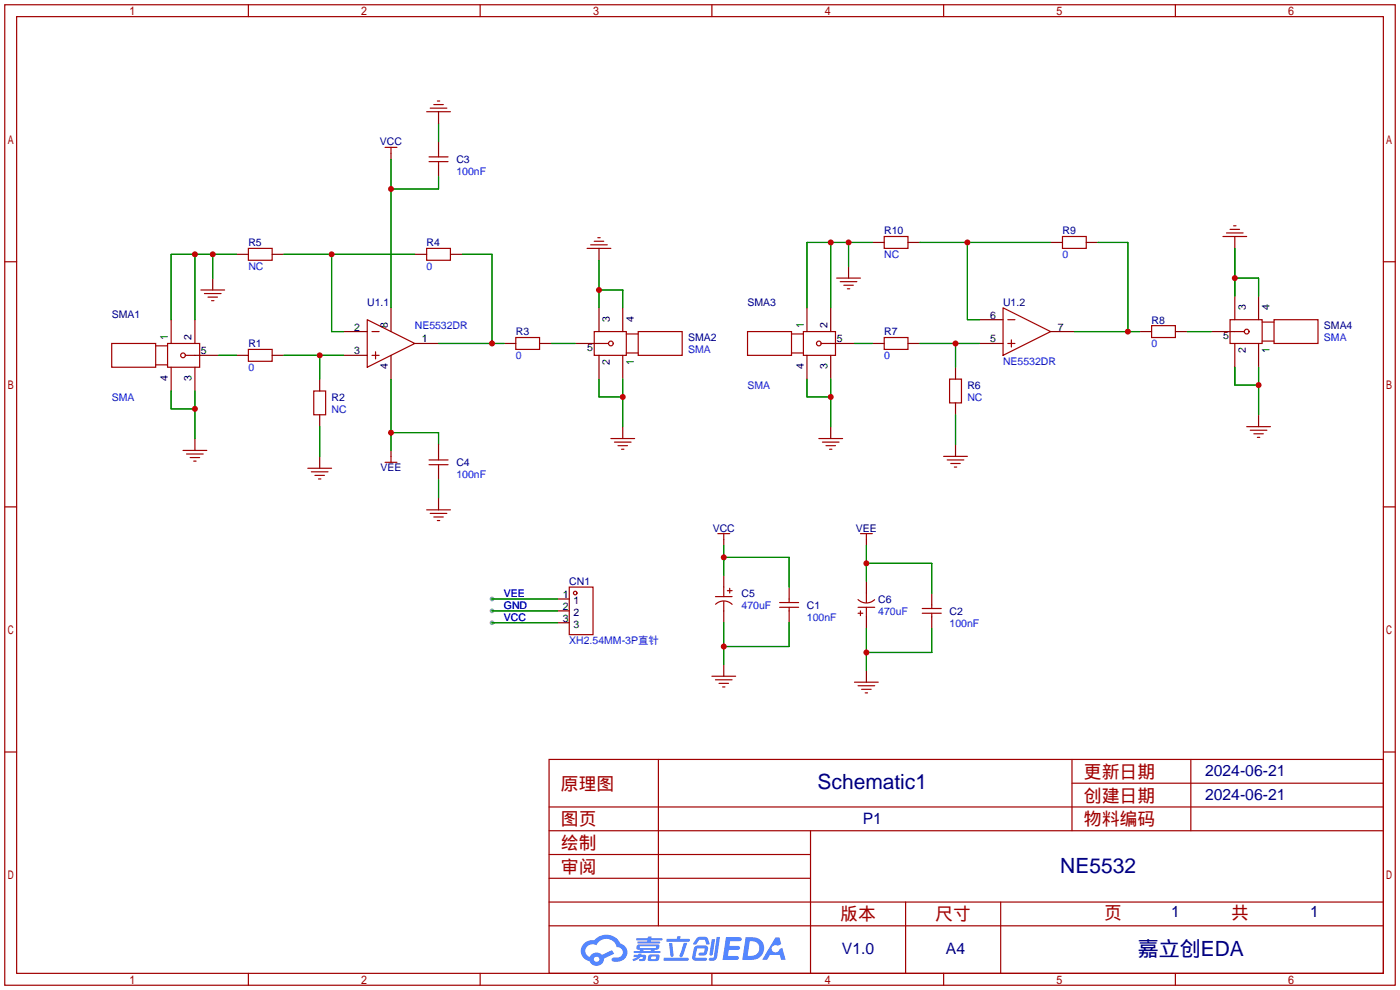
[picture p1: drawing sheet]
<svg xmlns="http://www.w3.org/2000/svg" width="299mm" height="212mm" viewBox="0 0 299 212" stroke-linecap="round" stroke-linejoin="round" font-family="sans-serif">
<g fill="#999">
<circle cx="105.2" cy="128" r=".51"/>
<circle cx="105.2" cy="130.6" r=".51"/>
<circle cx="105.2" cy="133.1" r=".51"/>
</g>
<g fill="none" stroke="#a10000" stroke-width=".25">
<path d="M1 1h297.2v209.6h-297.2zM3.6 3.6h292.1v204.4h-292.1zM53.1 1v2.6M102.6 1v2.6M152.1 1v2.6M201.7 1v2.6M251.2 1v2.6M1 55.9h2.6M295.7 55.9h2.5M1 108.3h2.6M295.7 108.3h2.5M1 160.7h2.6"/>
<path d="M117.3 162.3h178.4v45.7h-178.4zM117.3 177.5h178.4M117.3 172.5h178.4M140.7 162.3v35.6M173.2 177.5v30.5M229.1 162.3v15.2M229.1 167.4h66.6M254.5 162.3v15.2M295.7 160.7h2.5M117.3 182.6h55.9M117.3 197.9h178.4M117.3 192.8h178.4"/>
<path d="M117.3 187.7h55.9M193.5 192.8v15.2M213.9 192.8v15.2M53.1 208v2.6M102.6 208v2.6M152.1 208v2.6M201.7 208v2.6M251.2 208v2.6"/>
</g>
<g fill="#5487ff">
<path d="M155.2 200.3h2.6a.48 .48 0 0 1 .7 .4 .48 .48 0 0 1-.6 .4h-1.8l-.2 1.1h1.9a.43 .43 0 0 1 .4 .4 .43 .43 0 0 1-.5 .4h-1.9l-.2 1.3h1.7a.45 .45 0 0 1 .5 .2 .45 .45 0 0 1-.1 .6h-3.3z"/>
<path d="M165.7 200.3h.9l.4 1.5-.8 .3a.84 .84 0 0 0-1.2 .3 .84 .84 0 0 0 .4 1.1 .84 .84 0 0 0 1.1-.4l.1-.2 .6-.3 .7 2.5h-1l-.2-1h-2.1l-.6 1h-1.1z"/>
<path d="M152.1 200.8h.7l-.5 3.1a.36 .36 0 0 1-.3 .3 .36 .36 0 0 1-.4-.3z"/>
<path d="M153.2 200.2h.7l-.6 4.3a1.13 1.13 0 0 1-1.8 .6l.2-.4h.7l.2-.2z"/>
<path d="M148.9 200.6l.6-.4h1a.77 .77 0 0 1 .9 .5l.3 1-.2 .2h-.5l-.3-.9-.2-.2-1 .1-.7 1-.6-.1-.1-.2z"/>
<path d="M148.4 202.4l.6-.3h1.7a.81 .81 0 0 1 .7 .5 .81 .81 0 0 1-.2 .8 .81 .81 0 0 1-.9 .8h-.7a.32 .32 0 0 1-.3-.3 .32 .32 0 0 1 .4-.3h.7l.2-.9-1.6 .1-.4 1.8 2.2 .1a.32 .32 0 0 1 .3 .4 .32 .32 0 0 1-.4 .2h-2.2l-.5-.3-.1-.5z"/>
<path d="M141.9 204.7h5a.33 .33 0 0 1 .3 .3 .33 .33 0 0 1-.3 .3h-4.9l-.2-.1z"/>
<path d="M146.1 201.5h.8l-.7 2a.98 .98 0 0 1-.7 1.1l-.3-.3z"/>
<path d="M143 201.6h.7l.3 2.5a.34 .34 0 0 1-.3 .4 .34 .34 0 0 1-.4-.3z"/>
<path d="M142.5 200.7h2.1l.3-.6h.6l-.1 .6h1.7a.32 .32 0 0 1 .4 .3 .32 .32 0 0 1-.4 .3h-4.5l-.2-.2z"/>
<path d="M135.5 204.1h.9l.1-.3h.6v.3h.8a.82 .82 0 0 1-.5 1.3h-.8v-.4l.7-.1 .1-.3a.68 .68 0 0 0-1 .4l-1.1 .4-.1-.4 .9-.5h-.7z"/>
<path d="M136 200.5h2.4l.1-.3h.7v.3h2.2l.2 .3-.2 .2h-2.3v.2h1.8l.2 .3-.2 .1h-4.5l-.1-.4h2l.1-.2h-2.3l-.1-.2z"/>
<path d="M159.4 200.3l-.8 4.9h1.7a2.5 2.5 0 0 0 3-2.5 2.5 2.5 0 0 0-3.1-2.4zM160.3 201.1a1.61 1.61 0 0 1 2 1.5 1.61 1.61 0 0 1-1.8 1.7h-.7z"/>
<path d="M136.2 202a.55 .55 0 0 0-.2 .8 .55 .55 0 0 0 .7 .2l.1 .3h-1.3v.3l5.4 .1 .3-.2-.2-.2h-1.2l.2-.3a.7 .7 0 0 0 .8-.3 .7 .7 0 0 0 0-.8l-4.2-.1zM136.8 202.3l3.3-.1 .1 .1-.2 .3h-3.2zM137.5 203h1.7l-.2 .3h-1.4z"/>
<path d="M138.6 204.2a1.05 1.05 0 0 0 0 1.2 2.91 2.91 0 0 0 2.2-.2 .98 .98 0 0 0 0-1.2h-1.6zM139.2 204.5l.9-.1 .1 .4-.2 .2-.8-.1z"/>
<path d="M124.9 201.6a2.23 2.23 0 0 0-.7 2.3 2.23 2.23 0 0 0 1.8 1.6 1.58 1.58 0 0 0 1.8 .9 1.58 1.58 0 0 0 1.3-1.5l2.2-1.1-.5-.7-2.1 1a1.65 1.65 0 0 0-2.7 .4 1.45 1.45 0 0 1-.8-1.9 1.45 1.45 0 0 1 2-.7l.3 .1a2.3 2.3 0 0 1 2.3-1.3 2.3 2.3 0 0 1 2 1.7 1.12 1.12 0 0 1 1.3 1 1.12 1.12 0 0 1-1.1 1.2h-.7a.45 .45 0 0 0-.6 .4 .45 .45 0 0 0 .5 .5 2.21 2.21 0 0 0 2.2-.5 2.21 2.21 0 0 0 .5-2.3 2.13 2.13 0 0 0-1.3-1.1 3.3 3.3 0 0 0-5.6-.7l-1.1 .1zM127 205a.57 .57 0 0 1 1.1 0 .57 .57 0 0 1-1.1 0z"/>
</g>
<g fill="none" stroke="#a10000" stroke-width=".25">
<path d="M82.3 31.5h2.5M83.6 31.5v1.3M91.2 23.9h5.1M91.7 33.5h4.1M91.7 34.5h4.1M91.9 23.1h3.6M92.7 22.4h2M93.5 21.6h.5M93.7 32.8v.7M93.7 34.5v.8M53.1 53.1h5.1v2.5h-5.1zM91.2 53.1h5.1v2.5h-5.1z"/>
<path d="M125.5 53.1h5.1M126.2 52.3h3.6M127 51.6h2M127.8 50.8h.5M178.8 59.4h5.1M189 50.5h5.1v2.6h-5.1zM227.1 50.5h5.1v2.6h-5.1zM261.4 50.5h5M262.1 49.8h3.6M262.9 49h2M263.7 48.3h.5M23.9 73.4h9.4v5.1h-9.4z"/>
<path d="M33.3 73.9h2.5M33.3 78h2.5M35.8 73.4h6.9v5.1h-6.9zM39.6 75.9h2.1M42.9 62h5.1M43.7 62.7h3.5M44.4 63.5h2.1M45.2 64.3h.5M53.1 74.7h5.1v2.5h-5.1zM78.5 68.3l10.1 5.1-10.1 5.1zM79.5 70.9h1.5M79.5 75.9h1.5"/>
<path d="M80.3 75.2v1.5M110.2 72.1h5.1v2.6h-5.1zM127 70.9h6.9v5h-6.9zM128 73.4h2M133.9 75.4h2.5M133.9 71.4h2.5M136.4 70.9h9.4v5h-9.4zM159.8 70.9h9.4v5h-9.4zM169.2 75.4h2.5M169.2 71.4h2.5M171.7 70.9h6.9v5h-6.9zM175.5 73.4h2"/>
<path d="M179.6 60.2h3.5M180.3 61h2.1M181.1 61.7h.5M189 72.1h5.1v2.6h-5.1zM214.4 65.8l10.1 5.1-10.1 5zM215.4 68.3h1.5M215.4 73.4h1.5M216.2 72.6v1.6M246.1 69.6h5.1v2.5h-5.1zM262.9 68.3h6.8v5.1h-6.8zM263.9 70.9h2M269.7 72.9h2.6"/>
<path d="M269.7 68.8h2.6M272.3 68.3h9.4v5.1h-9.4zM39.1 96.3h5.1M39.9 97h3.5M40.6 97.8h2.1M41.4 98.6h.5M67.1 83.6h2.5v5h-2.5zM82.3 98.8h2.5M83.6 97.5v1.3M91.7 99.3h4.1M91.7 98.3h4.1M93.7 97.5v.8"/>
<path d="M93.7 99.3v.8M130.6 93.7h5M131.3 94.5h3.6M132.1 95.2h2M132.8 96h.5M175 93.7h5.1M175.8 94.5h3.5M176.5 95.2h2.1M177.3 96h.5M201.7 97.5h5.1M202.4 98.3h3.6M202.9 81h2.6v5.1h-2.6z"/>
<path d="M203.2 99.1h2M204 99.8h.5M266.4 91.2h5.1M267.2 91.9h3.6M268 92.7h2M268.7 93.5h.5M65.8 100.1h5.1M66.5 100.8h3.6M67.3 101.6h2M68.1 102.4h.5M91.2 109h5.1M91.9 109.7h3.6"/>
<path d="M92.7 110.5h2M93.5 111.3h.5M153.4 114h2.6M154.7 114v1.3M183.9 114h2.5M185.2 114v1.3M121.7 125.5h5v10.1h-5zM152.9 127.5h3.6M152.9 129.1a2.54 2.54 0 0 1 3.6 .1M154.7 125.5v2M154.7 128.5v2.1M155.4 126.2h1.1"/>
<path d="M156 125.7v1M166.6 129.8h4.1M166.6 128.8h4.1M168.7 128v.8M168.7 129.8v.8M183.4 128.1a2.54 2.54 0 0 0 3.5 .1M183.4 129.8h3.5M183.4 131.1h1M183.9 130.6v1M185.2 126.7v2.1M185.2 129.8v2M197.1 131.1h4.1"/>
<path d="M197.1 130h4.1M199.1 129.3v.7M199.1 131.1v.7M152.1 144.5h5.1M152.9 145.3h3.6M153.7 146.1h2M154.4 146.8h.5M182.6 145.8h5.1M183.4 146.6h3.5M184.1 147.3h2.1M184.9 148.1h.5"/>
<circle cx="39.1" cy="75.9" r=".51"/>
<circle cx="130.6" cy="73.4" r=".51"/>
<circle cx="175" cy="73.4" r=".51"/>
<circle cx="266.4" cy="70.9" r=".51"/>
<circle cx="122.9" cy="126.7" r=".38"/>
</g>
<g fill="none" stroke="#870000" stroke-width=".25">
<path d="M83.6 32.8v1.2M93.7 23.9v2.5M93.7 30.2v2.6M93.7 35.3v2.5M45.5 59.4v2.6M50.5 54.4h2.6M58.2 54.4h2.5M88.6 54.4h2.6M96.3 54.4h2.5M128 53.1v2.5M181.4 56.9v2.5M186.4 51.8h2.6"/>
<path d="M194.1 51.8h2.5M224.5 51.8h2.6M232.2 51.8h2.5M263.9 50.5v2.6M36.6 68.3v5.1M36.6 78.5v5.1M41.7 75.9h5M41.7 68.3v5.1M41.7 78.5v5.1M50.5 75.9h2.6M58.2 75.9h2.5M73.4 70.9h5.1"/>
<path d="M73.4 75.9h5.1M83.6 65.8v5.1M83.6 75.9v5.1M88.6 73.4h5.1M107.7 73.4h2.5M115.3 73.4h2.6M122.9 73.4h5.1M128 65.8v5.1M128 75.9v5.1M133.1 65.8v5.1M133.1 75.9v5.1M172.5 65.8v5.1"/>
<path d="M172.5 75.9v5.1M177.5 73.4h5.1M177.5 65.8v5.1M177.5 75.9v5.1M186.4 73.4h2.6M194.1 73.4h2.5M204.2 78.5v2.5M209.3 73.4h5.1M209.3 68.3h5.1M224.5 70.9h5.1M243.6 70.9h2.5M251.2 70.9h2.5"/>
<path d="M258.8 70.9h5.1M263.9 63.2v5.1M263.9 73.4v5.1M269 63.2v5.1M269 73.4v5.1M41.7 93.7v2.6M68.3 81v2.6M68.3 88.6v2.6M68.3 97.5v2.6M83.6 96.3v1.2M93.7 95v2.5M133.1 91.2v2.5"/>
<path d="M177.5 91.2v2.5M204.2 86.1v2.5M204.2 95v2.5M269 88.6v2.6M93.7 100.1v2.5M93.7 106.4v2.6M154.7 115.3v1.3M185.2 115.3v1.3M119.1 128h2.6M119.1 130.6h2.6M119.1 133.1h2.6M154.7 122.9v2.6"/>
<path d="M154.7 130.6v2.5M168.7 125.5v2.5M168.7 130.6v2.5M185.2 124.2v2.5M185.2 131.8v2.6M199.1 126.7v2.6M199.1 131.8v2.6M154.7 142v2.5M185.2 143.3v2.5"/>
</g>
<g fill="none" stroke="#008700" stroke-width=".25">
<path d="M83.6 34v31.8M93.7 37.8v2.6h-10.1M93.7 26.4v3.8M41.7 54.4v13.9M45.5 54.4v5M50.5 54.4h-13.9v13.9M60.7 54.4h27.9M70.9 54.4v16.5h2.5M98.8 54.4h6.4v19M128 55.6v10.2M177.5 51.8v14M181.4 51.8v5.1"/>
<path d="M186.4 51.8h-13.9v14M196.6 51.8h27.9M206.8 51.8v16.5h2.5M234.7 51.8h6.3v19.1M263.9 59.4h5.1v3.8M263.9 53.1v10.1M46.7 75.9h3.8M60.7 75.9h12.7M68.3 75.9v5.1M93.7 73.4h14M117.9 73.4h5M128 62h5.1v3.8"/>
<path d="M182.6 73.4h3.8M196.6 73.4h12.7M204.2 73.4v5.1M229.6 70.9h14M253.7 70.9h5.1M263.9 78.5v3.8h5.1M269 78.5v10.1M36.6 83.6v3.8h5.1M41.7 83.6v10.1M68.3 91.2v6.3M83.6 81v15.3M83.6 92.5h10.1v2.5"/>
<path d="M128 81v3.8h5.1M133.1 81v10.2M172.5 81v3.8h5M177.5 81v10.2M204.2 88.6v6.4M93.7 102.6v3.8M154.7 116.6v6.3M154.7 119.1h14v6.4M185.2 116.6v7.6M105.2 128h13.9M105.2 130.6h13.9M105.2 133.1h13.9"/>
<path d="M154.7 133.1v8.9M168.7 133.1v5.1h-14M185.2 134.4v8.9M185.2 120.4h13.9v6.3M199.1 134.4v5h-13.9"/>
</g>
<g fill="#c00">
<circle cx="154.7" cy="138.2" r=".63"/>
<circle cx="154.7" cy="119.1" r=".63"/>
<circle cx="185.2" cy="120.4" r=".63"/>
<circle cx="185.2" cy="139.4" r=".63"/>
<circle cx="83.6" cy="40.4" r=".63"/>
<circle cx="83.6" cy="92.5" r=".63"/>
<circle cx="105.2" cy="73.4" r=".63"/>
<circle cx="70.9" cy="54.4" r=".63"/>
<circle cx="68.3" cy="75.9" r=".63"/>
<circle cx="45.5" cy="54.4" r=".63"/>
<circle cx="41.7" cy="54.4" r=".63"/>
<circle cx="41.7" cy="87.4" r=".63"/>
<circle cx="133.1" cy="84.8" r=".63"/>
<circle cx="128" cy="62" r=".63"/>
<circle cx="241" cy="70.9" r=".63"/>
<circle cx="206.8" cy="51.8" r=".63"/>
<circle cx="204.2" cy="73.4" r=".63"/>
<circle cx="181.4" cy="51.8" r=".63"/>
<circle cx="177.5" cy="51.8" r=".63"/>
<circle cx="177.5" cy="84.8" r=".63"/>
<circle cx="269" cy="82.3" r=".63"/>
<circle cx="263.9" cy="59.4" r=".63"/>
</g>
<g font-size="4.5" fill="#000080">
<text x="174.7" y="168.7">Schematic1</text>
<text x="226.6" y="186.5">NE5532</text>
<text x="243.2" y="204.3">嘉立创EDA</text>
</g>
<g font-size="3.8" fill="#a00000">
<text x="231.6" y="166.2">更新日期</text>
<text x="119.9" y="168.8">原理图</text>
<text x="231.6" y="171.3">创建日期</text>
<text x="119.9" y="176.4">图页</text>
<text x="231.6" y="176.4">物料编码</text>
<text x="119.9" y="181.5">绘制</text>
<text x="119.9" y="186.6">审阅</text>
<text x="179.6" y="196.7">版本</text>
<text x="199.9" y="196.7">尺寸</text>
<text x="236" y="196.5">页</text>
<text x="263.1" y="196.5">共</text>
</g>
<g font-size="3.4" fill="#000080">
<text x="257.6" y="165.9">2024-06-21</text>
<text x="257.6" y="170.9">2024-06-21</text>
<text x="184.4" y="176">P1</text>
<text x="250.3" y="196.1">1</text>
<text x="280" y="196.1">1</text>
<text x="179.9" y="204">V1.0</text>
<text x="202.2" y="204">A4</text>
</g>
<g font-size="2.2" fill="#000080">
<text x="81.2" y="31">VCC</text>
<text x="97.5" y="34.9">C3</text>
<text x="53.1" y="52.6">R5</text>
<text x="91.2" y="52.6">R4</text>
<text x="189" y="50.1">R10</text>
<text x="227.1" y="50.1">R9</text>
<text x="78.5" y="65.3">U1.1</text>
<text x="159.8" y="65.3">SMA3</text>
<text x="214.4" y="65.3">U1.2</text>
<text x="23.9" y="67.9">SMA1</text>
<text x="110.2" y="71.7">R3</text>
<text x="189" y="71.7">R7</text>
<text x="246.1" y="69.1">R8</text>
<text x="283" y="70.4">SMA4</text>
<text x="53.1" y="74.2">R1</text>
<text x="147.1" y="73">SMA2</text>
<text x="206.8" y="83.1">R6</text>
<text x="70.9" y="85.7">R2</text>
<text x="81.3" y="100.6">VEE</text>
<text x="97.5" y="99.6">C4</text>
<text x="152.3" y="113.6">VCC</text>
<text x="182.9" y="113.6">VEE</text>
<text x="121.7" y="125">CN1</text>
<text x="158.5" y="127.6">C5</text>
<text x="172.5" y="130.1">C1</text>
<text x="187.7" y="128.8">C6</text>
<text x="202.9" y="131.4">C2</text>
</g>
<g font-size="2.2" fill="#00f">
<text x="97.5" y="37.4">100nF</text>
<text x="53.1" y="57.7">NC</text>
<text x="91.2" y="57.7">0</text>
<text x="189" y="55.2">NC</text>
<text x="227.1" y="55.2">0</text>
<text x="88.6" y="70.4">NE5532DR</text>
<text x="110.2" y="76.8">0</text>
<text x="147.1" y="75.5">SMA</text>
<text x="189" y="76.8">0</text>
<text x="246.1" y="74.2">0</text>
<text x="283" y="73">SMA</text>
<text x="53.1" y="79.3">0</text>
<text x="159.8" y="83.1">SMA</text>
<text x="214.4" y="78">NE5532DR</text>
<text x="23.9" y="85.7">SMA</text>
<text x="70.9" y="88.2">NC</text>
<text x="206.8" y="85.7">NC</text>
<text x="97.5" y="102.2">100nF</text>
<text x="107.7" y="127.6">VEE</text>
<text x="107.7" y="130.1">GND</text>
<text x="158.5" y="130.1">470uF</text>
<text x="187.7" y="131.4">470uF</text>
<text x="107.7" y="132.6">VCC</text>
<text x="121.7" y="137.7">XH2.54MM-3P直针</text>
<text x="172.5" y="132.6">100nF</text>
<text x="202.9" y="133.9">100nF</text>
</g>
<g font-size="2.2">
<text x="75.7" y="70.7">2</text>
<text x="82.9" y="70.1" transform="rotate(-90 82.9 70.1)">8</text>
<text x="130.4" y="68.8" transform="rotate(-90 130.4 68.8)">3</text>
<text x="135.4" y="68.8" transform="rotate(-90 135.4 68.8)">4</text>
<text x="171.8" y="70.1" transform="rotate(-90 171.8 70.1)">1</text>
<text x="176.8" y="70.1" transform="rotate(-90 176.8 70.1)">2</text>
<text x="211.6" y="68.1">6</text>
<text x="226.1" y="70.7">7</text>
<text x="266.3" y="66.3" transform="rotate(-90 266.3 66.3)">3</text>
<text x="271.3" y="66.3" transform="rotate(-90 271.3 66.3)">4</text>
<text x="35.9" y="72.6" transform="rotate(-90 35.9 72.6)">1</text>
<text x="41" y="72.6" transform="rotate(-90 41 72.6)">2</text>
<text x="42.9" y="75.7">5</text>
<text x="75.7" y="75.7">3</text>
<text x="90.2" y="73.2">1</text>
<text x="125.5" y="75">5</text>
<text x="130.4" y="78" transform="rotate(-90 130.4 78)">2</text>
<text x="135.4" y="78" transform="rotate(-90 135.4 78)">1</text>
<text x="178.8" y="73.2">5</text>
<text x="211.6" y="73.2">5</text>
<text x="261.4" y="72.4">5</text>
<text x="266.3" y="75.4" transform="rotate(-90 266.3 75.4)">2</text>
<text x="271.3" y="75.4" transform="rotate(-90 271.3 75.4)">1</text>
<text x="35.9" y="81.5" transform="rotate(-90 35.9 81.5)">4</text>
<text x="41" y="81.5" transform="rotate(-90 41 81.5)">3</text>
<text x="82.9" y="78.9" transform="rotate(-90 82.9 78.9)">4</text>
<text x="171.8" y="78.9" transform="rotate(-90 171.8 78.9)">4</text>
<text x="176.8" y="78.9" transform="rotate(-90 176.8 78.9)">3</text>
<text x="120.3" y="127.8">1</text>
<text x="120.3" y="130.3">2</text>
<text x="122.6" y="129.1">1</text>
<text x="122.6" y="131.6">2</text>
<text x="120.3" y="132.9">3</text>
<text x="122.6" y="134.2">3</text>
</g>
</svg>
